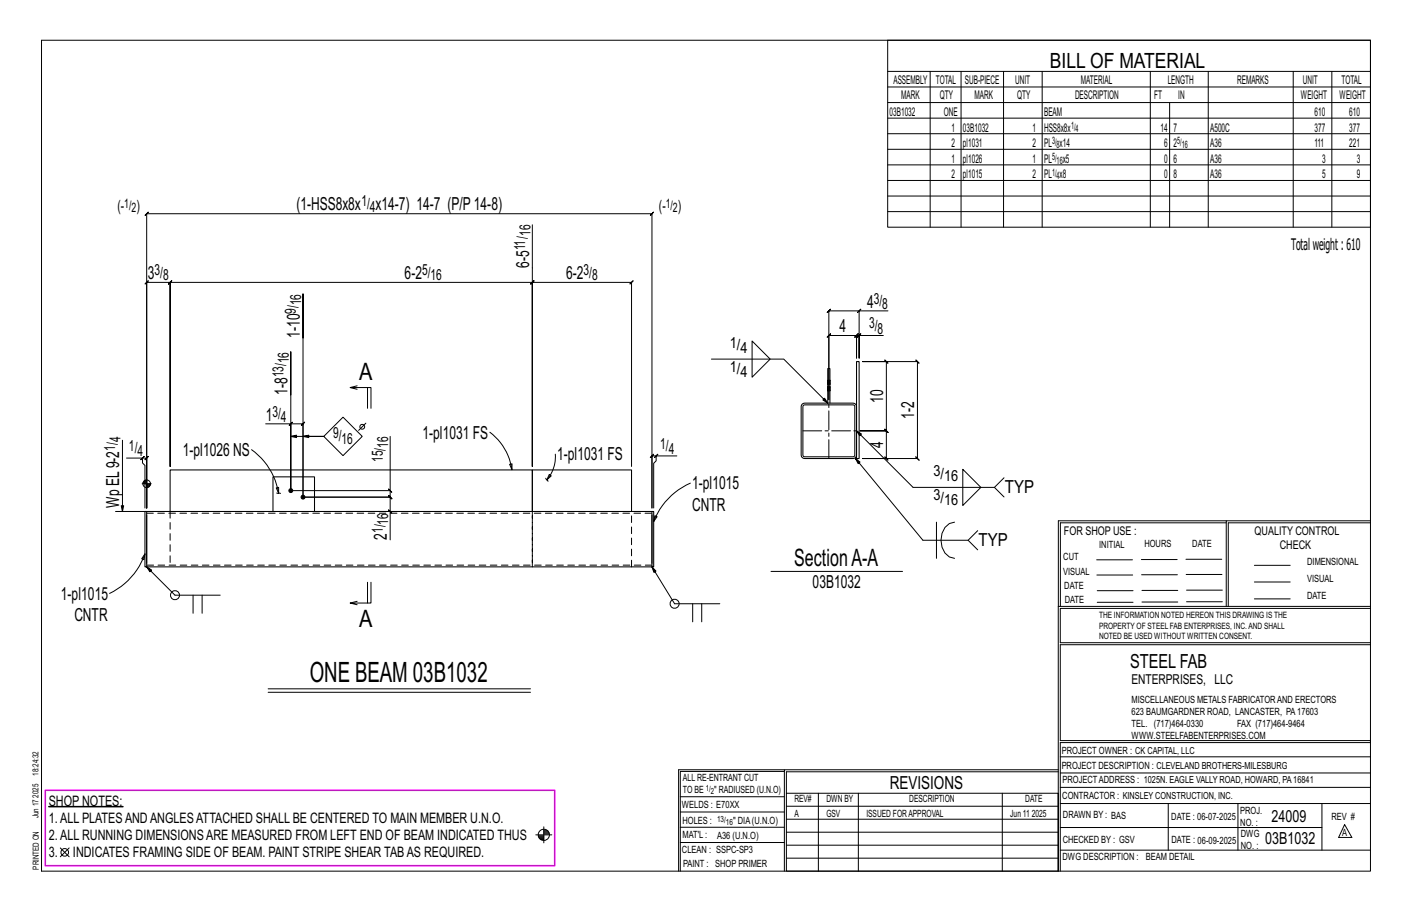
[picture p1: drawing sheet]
<svg xmlns="http://www.w3.org/2000/svg" width="432mm" height="279mm" viewBox="0 0 432 279" stroke-linecap="round" stroke-linejoin="round" font-family="sans-serif">
<g fill="#000" stroke="#000" stroke-width=".31">
<path d="M14.9 246.5h22.7v.2h-22.7z"/>
<circle cx="88.9" cy="150" r=".6"/>
<circle cx="92.7" cy="152" r=".6"/>
</g>
<g fill="none" stroke="#000" stroke-width=".31">
<path d="M12.7 12.3h406.4v254h-406.4zM271.5 12.3h147.6v57.2h-147.6zM271.5 21.8h147.6M271.5 26.6h147.6M271.5 31.4h147.6M271.5 36.1h147.6M284.5 21.8v47.7M293.9 21.8v47.7M306.9 21.8v47.7M318.7 21.8v47.7M351.8 21.8v47.7M357.7 31.4v38.1"/>
<path d="M369.5 21.8v47.7M395.5 21.8v47.7M407.3 21.8v47.7M271.5 40.9h147.6M271.5 45.6h147.6M271.5 50.4h147.6M271.5 55.2h147.6M271.5 59.9h147.6M162.8 68.7v73.9M271.5 64.7h147.6M262.7 95l.5-.5-1 1zM262.7 95h-9.2l.5-.5-1 1 .5-.5v27.2v-19.6l-.5 .5 1-1-.5 .5h8.4l-.5 .5 1-1-.5 .5v6.9v-6.9l-.5 .5 1-1-.5 .5h.8"/>
<path d="M271.5 95h-8.8v14.5v-6.9h7.4M92.7 103.3v-13.5v62.2M109.2 119l-2.1-.5h6.3v6.3M109.2 117.9l-2.1 .6M112.4 118.5v6.3M217.6 109.8h22.1l13.4 13.4-1.5-.9 .6-.6 .9 1.5M230 104.2l5.5 5.6-5.5 5.5zM262.2 103.1l1-1zM263.8 110.5h16.8l-.5-.5 1 1-.5-.5v29.7l-.5-.5 1 1-.5-.5h-16.8h7.3l.5 .5-1-1 .5 .5v-8.5l.5 .5-1-1 .5 .5h-8.1h8.1l.5 .5-1-1 .5 .5v-21.2l.5 .5-1-1 .5 .5zM37.4 134.6v21.8l-.3-1.8h.7l-.4 1.8M76.9 137.5a20.5 20.5 0 0 1 8.3 13.3M88.4 130.1l1-1z"/>
<path d="M88.9 120.7v-13.2v42.5v-20.4h-7.7M88.9 129.6h3.8l-.5 .5 1-1-.5 .5v22.4M88.9 133.4l1.8 .4v-.8l-1.8 .4h10.1h-6.3l1.7-.4v.8l-1.7-.4M104.9 127.5l5.9 5.9-5.9 5.9-5.9-5.9zM111.9 129.4l-2.2 2.2M119.3 133.4v16.6h-30.4M149.8 132.1a17.4 17.4 0 0 1 6.7 11.5M169.8 138.8a10.8 10.8 0 0 1-2.6 7.9M200.2 139.9l1-1zM200.7 139.4h-1.3l.5-.5-1 1 .5-.5v15.9v-90l.5-.5-1 1 .5-.5h-154.5l.5-.5-1 1 .5-.5v90v-8.8M207 139.4h-6.3v1.5l-.8 .7v13.7M261.9 131.7l1 1.5 .5-.5-1.5-1 17.3 17.3h24.9l2.9-2.9"/>
<path d="M35.3 156.4h9.6M38.7 140h4.9v1.5l.7 .8v13M43.1 140.5l1-1zM43.5 147.9h2.8M43.6 140h1.3l-.5 .5 1-1-.5 .5v15.3v-69l-.5 .5 1-1-.5 .5h7.1l-.5 .5 1-1-.5 .5v56.3v-56.3l-.5 .5 1-1-.5 .5h110.8l-.5 .5 1-1-.5 .5v56.3v-56.3l-.5 .5 1-1-.5 .5h30.3l-.5 .5 1-1-.5 .5v56.3M43.8 147.4v.5M44 147.1v.8M44.2 146.9v1M44.4 146.8v1.1M44.6 146.7v1.2M45.1 147.9v1.1M45.3 147.9v1.1"/>
<path d="M45.5 147.9v1M45.7 147.9v.8M45.9 147.9v.5M84.5 149.1l.7-.1v1.8zM84.6 150.7l.6 .1M85.2 150.8h.6M92.7 152h26.6l-.5-.5 1 1-.5-.5v4.4M105.9 156.4h13.4v8.6M118.8 155.9l1 1zM118.8 149.5l1 1zM119.3 150v2l-.5-.5 1 1-.5-.5h-26.6M155.8 141.9l.8-.1-.1 1.8z"/>
<path d="M166.9 146.2l.3 .5M167.2 146.7l.4 .5M168 145l.6 .5-1.4 1.2zM200.3 157.6l.6 .4-1 1.4zM211.1 147.7a21.2 21.2 0 0 0-11.2 11.7M261.6 140.1l.8 1.6 .6-.4-1.4-1.2 20.6 25.1h13.9l2.9-3M286.4 159.6v11.1M291.9 159.6a5 5 0 0 0-4.1 5.6 5 5 0 0 0 4.1 5.5M294.4 143.5l5.6 5.5-5.6 5.5zM304.1 149l2.9 2.9M375 159.8h-50.7v25.6M375 159.2h-51.3l-.1 107.1"/>
<path d="M419.1 159.2h-44.1v26.2M419.1 159.8h-43.5v25.6M44.3 169.3l-.3 1.8-.7-.3zM44.3 169.3a21.2 21.2 0 0 1-10.8 12.1M44.9 173.3l.9 1.5 .6-.5-1.5-1 8.6 8.6h13.8M112.4 178v6.3M113.4 178v6.3h-6.3l2.1 .6M199.4 173.3l.6 1.7 .6-.4-1.2-1.3 6.9 11.3h13.8M235.8 174.7h40.2M296.1 165.2l2.9 2.9M335.4 171.1h10.9M335.4 175.8h11"/>
<path d="M349 171h11M349.1 175.7h11M362.7 171h10.9M362.7 175.6h11M383.6 172.8h11M383.6 177.9h11M59 181.9v5.6M61.8 181.9v5.6M109.2 183.8l-2.1 .5M211.8 184.6v5.5M214.6 184.6v5.5M323.7 185.4h95.4"/>
<path d="M335.5 184.1h11M335.5 180.6h11M349.2 184h11M349.2 180.5h11M362.9 180.4h10.9M362.9 184h10.9M383.6 183.1h11M419.1 186h-94.9v10.5h94.9M419.1 197.1h-94.9v29.3h94.9v.6h-94.9v39.3M82 210.6h80.2M82 211.6h80.2M239.9 235.8h-31.9v30.5"/>
<path d="M239.9 235.3h-32.4v31M323.6 235.3h-83.7v31M323.6 235.9h-83.1v6.6M324.2 236.3h94.9M324.2 231.4h94.9M18.4 259.2l2.7 2.7M21.1 259.2l-2.7 2.7M163.8 255.2h5M164.6 255.5h1.7M164.7 255.8h1.6M164.8 256.1h1.5M165 256.4h1.3"/>
<path d="M165.4 256.6h.9M166.3 252.8v4.9M166.3 254.1h1.3M166.3 253.8h.9M166.3 254.6h1.6M166.3 254.3h1.5M166.3 254.9h1.7M208 252.9h31.9M208 257.5h31.9M208 243.6h31.9M208 248.2h31.9M240.5 242.5h83.1v23.8h-83.1z"/>
<path d="M240.5 258.4h83.1M240.5 254.4h83.1M240.5 250.4h83.1M240.5 246.5h83.1M250.3 242.5v23.8M262.5 242.5v23.8M306.5 242.5v23.8M324.2 253h80.1M324.2 245.6h94.9M324.2 259.9h94.9M324.2 240.7h94.9M357.3 245.6v14.3"/>
<path d="M378.6 245.6v14.3M404.3 245.6v14.3M411.2 252.1l2.2 3.9h-4zM240.5 262.3h83.1"/>
<circle cx="110.8" cy="130.5" r=".74"/>
<circle cx="44.9" cy="147.9" r="1.16"/>
<circle cx="53.5" cy="181.9" r="1.38"/>
<circle cx="206.3" cy="184.6" r="1.38"/>
<circle cx="166.3" cy="255.2" r="1.71"/>
<circle cx="19.8" cy="260.6" r="1.17"/>
</g>
<path d="M13.8 241.6h155.8v23h-155.8z" fill="none" stroke="#f0f" stroke-width=".5"/>
<g fill="none" stroke="#000" stroke-width=".32">
<path d="M253.1 119.4h.1M253.1 118.3h.1M253.1 117.5h.1M253.1 116.3h.1M253.8 119.4h.1M253.8 118.3h.1M253.8 117.5h.1M253.8 116.3h.1M261.9 110.5h.8v29.7h-.8zM245.3 123.5l.8-.3h14.8a1.06 1.06 0 0 1 1 1.1v14.8a1.06 1.06 0 0 1-1 1.1h-14.8a1.06 1.06 0 0 1-1.1-1.1v-14.8zM245.7 123.9l.4-.1 15.1 .1 .2 .4-.2 15.2-.3 .1-15.2-.1-.2-.4zM253.1 123.2v-10.5h.7v10.5"/>
<path d="M44.3 156.4h.6v16.9h-.6zM44.9 157.4v14.8M44.9 156.4h154.5M52 156.4v-12.7h110.8v12.7v-12.7h30.3v12.7M83.5 156.4v-10.6h12.7v10.6M199.4 156.4h.5v16.9h-.5zM199.4 157.4v14.8M44.9 173.3h154.5"/>
</g>
<g fill="none" stroke="#000" stroke-width=".31" stroke-dasharray="2 1.4">
<path d="M253.1 118.9h.7v.2h-.7zM253.1 119.4h.1M253.1 118.9v-.3M253.1 116.9h.7v.2h-.7zM253.1 117.5v-.1M253.1 116.9v-.3M253.1 119.4h.7M253.1 117.5h.7M253.8 118.3h-.7M253.8 116.3h-.7M253.8 119.1v.2h-.7v-.2M253.8 119.3h-.7"/>
<path d="M253.8 119.4h.1M253.8 118.3h.1M253.8 118.4l-.7-.1M253.8 118.6v-.2l-.7-.1M253.8 118.9v-.3h-.7v-.2M253.8 117.1v.2h-.7v-.2M253.8 117.3h-.7M253.8 117.4v.1M253.8 116.3h.1M253.8 116.4l-.7-.1M253.8 116.6v-.2l-.7-.1M253.8 116.9v-.3h-.7v-.2"/>
<path d="M44.9 156.9h154.5M52 156.4v16.9M162.8 156.4v16.9zM193.1 173.3v-16.9M199.4 172.8h-154.5"/>
</g>
<path d="M245.5 131.7h16.4M253.5 140.2v-17" fill="none" stroke="#000" stroke-width=".31" stroke-dasharray="5.8 1 1 1"/>
<text font-size="8.6" x="94.7" y="208.6">ONE BEAM 03B1032</text>
<g font-size="7.3">
<text x="109.9" y="116">A</text>
<text x="242.9" y="172.9">SectionA-A</text>
<text x="109.9" y="191.5">A</text>
</g>
<text font-size="6.4" x="321.1" y="20.7">BILL OF MATERIAL</text>
<text font-size="5.9" x="345.6" y="204.1">STEEL FAB</text>
<g font-size="5.5">
<text x="90.6" y="64.3">(1-HSS8x8x</text>
<text x="114.9" y="64.3">x14-7) 14-7 (P/P14-8)</text>
<text x="161.8" y="81.9" transform="rotate(-90 161.8 81.9)">6-5</text>
<text x="45.2" y="85.3">3</text>
<text x="123.7" y="85.3">6-2</text>
<text x="173.1" y="85.3">6-2</text>
<text x="265.1" y="94">4</text>
<text x="256.7" y="101.6">4</text>
<text x="91.7" y="103.3" transform="rotate(-90 91.7 103.3)">1-10</text>
<text x="87.9" y="120.7" transform="rotate(-90 87.9 120.7)">1-8</text>
<text x="270.1" y="123.2" transform="rotate(-90 270.1 123.2)">10</text>
<text x="81.2" y="128.6">1</text>
<text x="279.6" y="128" transform="rotate(-90 279.6 128)">1-2</text>
<text x="129.2" y="134">1-pl1031 FS</text>
<text x="270.1" y="137" transform="rotate(-90 270.1 137)">4</text>
<text x="55.9" y="139.4">1-pl1026 NS</text>
<text x="170.3" y="140.8">1-pl1031 FS</text>
<text x="211.6" y="149.6">1-pl1015</text>
<text x="36.5" y="155.3" transform="rotate(-90 36.5 155.3)">Wp EL9-2</text>
<text x="307.3" y="150.8">TYP</text>
<text x="211.6" y="156.1">CNTR</text>
<text x="118.3" y="165" transform="rotate(-90 118.3 165)">2</text>
<text x="299.2" y="166.9">TYP</text>
<text x="248.5" y="179.6">03B1032</text>
<text x="18.6" y="183.3">1-pl1015</text>
<text x="22.7" y="189.8">CNTR</text>
<text x="272.2" y="241.1">REVISIONS</text>
</g>
<g font-size="5.1">
<text x="388.9" y="251.3">24009</text>
<text x="386.9" y="258.1">03B1032</text>
</g>
<text font-size="4.9" x="394.8" y="76.4">Totalweight : 610</text>
<g font-size="4.7">
<text x="35.9" y="64.5">(-</text>
<text x="41.7" y="64.5">)</text>
<text x="110.5" y="63.1">1/</text>
<text x="113.1" y="64.8">4</text>
<text x="201.5" y="64.5">(-</text>
<text x="207.3" y="64.5">)</text>
<text x="160.6" y="76.6" transform="rotate(-90 160.6 76.6)">11/</text>
<text x="162.2" y="72.2" transform="rotate(-90 162.2 72.2)">16</text>
<text x="47.3" y="84.1">3/</text>
<text x="49.9" y="85.7">8</text>
<text x="129.1" y="84.1">5/</text>
<text x="131.7" y="85.7">16</text>
<text x="178.4" y="84.1">3/</text>
<text x="181.1" y="85.7">8</text>
<text x="90.4" y="95.9" transform="rotate(-90 90.4 95.9)">9/</text>
<text x="92.1" y="93.3" transform="rotate(-90 92.1 93.3)">16</text>
<text x="267.2" y="92.8">3/</text>
<text x="269.8" y="94.5">8</text>
<text x="265.8" y="100.3">3/</text>
<text x="268.4" y="102">8</text>
<text x="223.2" y="106.3">1/</text>
<text x="226.4" y="108">4</text>
<text x="88.4" y="111" transform="rotate(-90 88.4 111)">16</text>
<text x="223.2" y="113.6">1/</text>
<text x="86.7" y="115.4" transform="rotate(-90 86.7 115.4)">13/</text>
<text x="226.4" y="115.3">4</text>
<text x="83.3" y="127.3">3/</text>
<text x="85.9" y="129">4</text>
<text x="35.2" y="137.9" transform="rotate(-90 35.2 137.9)">1/</text>
<text x="36.9" y="135.3" transform="rotate(-90 36.9 135.3)">4</text>
<text x="39.4" y="137.8">1/</text>
<text x="101.8" y="133.9">9/</text>
<text x="104.5" y="135.6">16</text>
<text x="118.7" y="136.9" transform="rotate(-90 118.7 136.9)">16</text>
<text x="201.9" y="137.1">1/</text>
<text x="42.1" y="139.5">4</text>
<text x="117.1" y="141.2" transform="rotate(-90 117.1 141.2)">15/</text>
<text x="204.5" y="138.8">4</text>
<text x="285.4" y="145.5">3/</text>
<text x="288.7" y="147.2">16</text>
<text x="285.4" y="152.8">3/</text>
<text x="288.7" y="154.5">16</text>
<text x="118.7" y="160.4" transform="rotate(-90 118.7 160.4)">16</text>
<text x="117.1" y="163" transform="rotate(-90 117.1 163)">1/</text>
</g>
<g font-size="4.4">
<text x="14.9" y="251.5">1.ALL PLATESANDANGLESATTACHED SHALL BE CENTERED TO MAIN MEMBER U.N.O.</text>
<text x="14.9" y="246.3">SHOP NOTES:</text>
<text x="14.9" y="256.7">2.ALL RUNNING DIMENSIONSARE MEASURED FROM LEFT END OF BEAM INDICATED THUS</text>
<text x="14.9" y="262">3.</text>
<text x="22.3" y="262">INDICATES FRAMING SIDE OF BEAM. PAINT STRIPE SHEAR TABAS REQUIRED.</text>
</g>
<text font-size="4.2" x="346" y="209.1">ENTERPRISES, LLC</text>
<g font-size="4">
<text x="38" y="63.4">1/</text>
<text x="40.2" y="64.8">2</text>
<text x="203.6" y="63.4">1/</text>
<text x="205.8" y="64.8">2</text>
</g>
<g font-size="3.7">
<text x="273.2" y="25.6">ASSEMBLY</text>
<text x="286.2" y="25.6">TOTAL</text>
<text x="295.1" y="25.6">SUB-PIECE</text>
<text x="310.4" y="25.6">UNIT</text>
<text x="330.5" y="25.6">MATERIAL</text>
<text x="357.1" y="25.6">LENGTH</text>
<text x="378.3" y="25.6">REMARKS</text>
<text x="398.4" y="25.6">UNIT</text>
<text x="410.2" y="25.6">TOTAL</text>
<text x="272.1" y="35.5">03B1032</text>
<text x="275.6" y="30.4">MARK</text>
<text x="287.4" y="30.4">QTY</text>
<text x="288.6" y="35.5">ONE</text>
<text x="298" y="30.4">MARK</text>
<text x="311" y="30.4">QTY</text>
<text x="319.3" y="35.5">BEAM</text>
<text x="328.7" y="30.4">DESCRIPTION</text>
<text x="353" y="30.4">FT</text>
<text x="360.3" y="30.4">IN</text>
<text x="397.8" y="30.4">WEIGHT</text>
<text x="402" y="35.5">610</text>
<text x="409.6" y="30.4">WEIGHT</text>
<text x="412.6" y="35.5">610</text>
<text x="290.9" y="40.2">1</text>
<text x="294.5" y="40.2">03B1032</text>
<text x="315.8" y="40.2">1</text>
<text x="319.3" y="40.2">HSS8x8x</text>
<text x="354.9" y="40.2">14</text>
<text x="358.9" y="40.2">7</text>
<text x="370.1" y="40.2">A500C</text>
<text x="402" y="40.2">377</text>
<text x="412.6" y="40.2">377</text>
<text x="290.9" y="45">2</text>
<text x="294.5" y="45">pl1031</text>
<text x="315.8" y="45">2</text>
<text x="319.3" y="45">PL x14</text>
<text x="356" y="45">6</text>
<text x="358.9" y="45">2</text>
<text x="370.1" y="45">A36</text>
<text x="402" y="45">111</text>
<text x="412.6" y="45">221</text>
<text x="290.9" y="49.7">1</text>
<text x="294.5" y="49.7">pl1026</text>
<text x="315.8" y="49.7">1</text>
<text x="319.3" y="49.7">PL</text>
<text x="325" y="49.7">x5</text>
<text x="356" y="49.7">0</text>
<text x="358.9" y="49.7">6</text>
<text x="370.1" y="49.7">A36</text>
<text x="404.3" y="49.7">3</text>
<text x="415" y="49.7">3</text>
<text x="290.9" y="54.5">2</text>
<text x="294.5" y="54.5">pl1015</text>
<text x="315.8" y="54.5">2</text>
<text x="319.3" y="54.5">PL x8</text>
<text x="356" y="54.5">0</text>
<text x="358.9" y="54.5">8</text>
<text x="370.1" y="54.5">A36</text>
<text x="404.3" y="54.5">5</text>
<text x="415" y="54.5">9</text>
<text x="325.3" y="163.4">FOR SHOP USE :</text>
<text x="383.7" y="163.4">QUALITY CONTROL</text>
<text x="391.4" y="167.8">CHECK</text>
</g>
<g font-size="3.1">
<text x="327.5" y="39.4">1/</text>
<text x="328.9" y="40.5">4</text>
<text x="321.7" y="44.1">3/</text>
<text x="323.1" y="45.3">8</text>
<text x="360" y="44.1">5/</text>
<text x="361.4" y="45.3">16</text>
<text x="321.7" y="48.9">5/</text>
<text x="321.7" y="53.7">1/</text>
<text x="323.1" y="50">16</text>
<text x="323.1" y="54.8">4</text>
<text x="336.2" y="167.4">INITIAL</text>
<text x="350" y="167.1">HOURS</text>
<text x="364.6" y="167.2">DATE</text>
<text x="325.2" y="171.3">CUT</text>
<text x="399.8" y="172.8">DIMENSIONAL</text>
<text x="325.1" y="175.8">VISUAL</text>
<text x="399.8" y="177.9">VISUAL</text>
<text x="325.5" y="180">DATE</text>
<text x="325.7" y="184.4">DATE</text>
<text x="399.8" y="183.1">DATE</text>
<text x="346" y="215">MISCELLANEOUS METALS FABRICATORAND ERECTORS</text>
<text x="346" y="218.6">623 BAUMGARDNER ROAD, LANCASTER, PA17603</text>
<text x="346" y="225.8">WWW.STEELFABENTERPRISES.COM</text>
<text x="346" y="222.2">TEL. (717)464-0330</text>
<text x="378.3" y="222.2">FAX (717)464-9464</text>
<text x="324.7" y="230.5">PROJECT OWNER : CK CAPITAL, LLC</text>
<text x="208.8" y="238.8">ALL RE-ENTRANT CUT</text>
<text x="324.7" y="235.1">PROJECT DESCRIPTION : CLEVELAND BROTHERS-MILESBURG</text>
<text x="324.9" y="239.5">PROJECTADDRESS : 1025N. EAGLE VALLY ROAD, HOWARD, PA16841</text>
<text x="208.8" y="242.5">TO BE</text>
<text x="218.4" y="242.5">&quot; RADIUSED (U.N.O)</text>
<text x="242.9" y="245.3">REV#</text>
<text x="252.7" y="245.3">DWN BY</text>
<text x="278.1" y="245.3">DESCRIPTION</text>
<text x="313.5" y="245.3">DATE</text>
<text x="324.9" y="244.2">CONTRACTOR : KINSLEY CONSTRUCTION, INC.</text>
<text x="208.5" y="247">WELDS : E70XX</text>
<text x="208.7" y="251.7">HOLES :</text>
<text x="224.2" y="251.8">&quot; DIA(U.N.O)</text>
<text x="242.9" y="249.9">A</text>
<text x="252.7" y="249.9">GSV</text>
<text x="264.9" y="249.9">ISSUED FORAPPROVAL</text>
<text x="309" y="249.9">Jun 11</text>
<text x="315.5" y="249.9">2025</text>
<text x="325.1" y="250">DRAWN BY : BAS</text>
<text x="358.2" y="250.5">DATE : 06-07-2025</text>
<text x="379.3" y="248.9">PROJ.</text>
<text x="407.2" y="250.5">REV #</text>
<text x="208.7" y="256.3">MAT'L :</text>
<text x="219.3" y="256.4">A36 (U.N.O)</text>
<text x="325" y="257.6">CHECKED BY : GSV</text>
<text x="358.3" y="257.7">DATE : 06-09-2025</text>
<text x="379.3" y="252.5">NO. :</text>
<text x="379.5" y="255.9">DWG</text>
<text x="410.5" y="255.5">A</text>
<text x="208.6" y="260.7">CLEAN : SSPC-SP3</text>
<text x="324.9" y="262.9">DWG DESCRIPTION :</text>
<text x="350.4" y="263">BEAM DETAIL</text>
<text x="379.5" y="259.5">NO. :</text>
<text x="208.9" y="265">PAINT : SHOP PRIMER</text>
</g>
<g font-size="2.7">
<text x="336.1" y="189">THE INFORMATION NOTED HEREON THIS DRAWING IS THE</text>
<text x="336.1" y="195.4">NOTED BE USED WITHOUT WRITTEN CONSENT.</text>
<text x="336.1" y="192.2">PROPERTY OF STEEL FAB ENTERPRISES, INC.AND SHALL</text>
</g>
<g font-size="2.6">
<text x="215.9" y="241.8">1/</text>
<text x="217.4" y="242.7">2</text>
<text x="219.3" y="251.1">13/</text>
<text x="222" y="252.1">16</text>
</g>
<g font-size="2.5">
<text x="11.7" y="237.1" transform="rotate(-90 11.7 237.1)">18:24:32</text>
<text x="11.8" y="243.8" transform="rotate(-90 11.8 243.8)">2025</text>
<text x="11.8" y="250.1" transform="rotate(-90 11.8 250.1)">Jun 17</text>
<text x="11.9" y="265.8" transform="rotate(-90 11.9 265.8)">PRINTED ON</text>
</g>
</svg>
